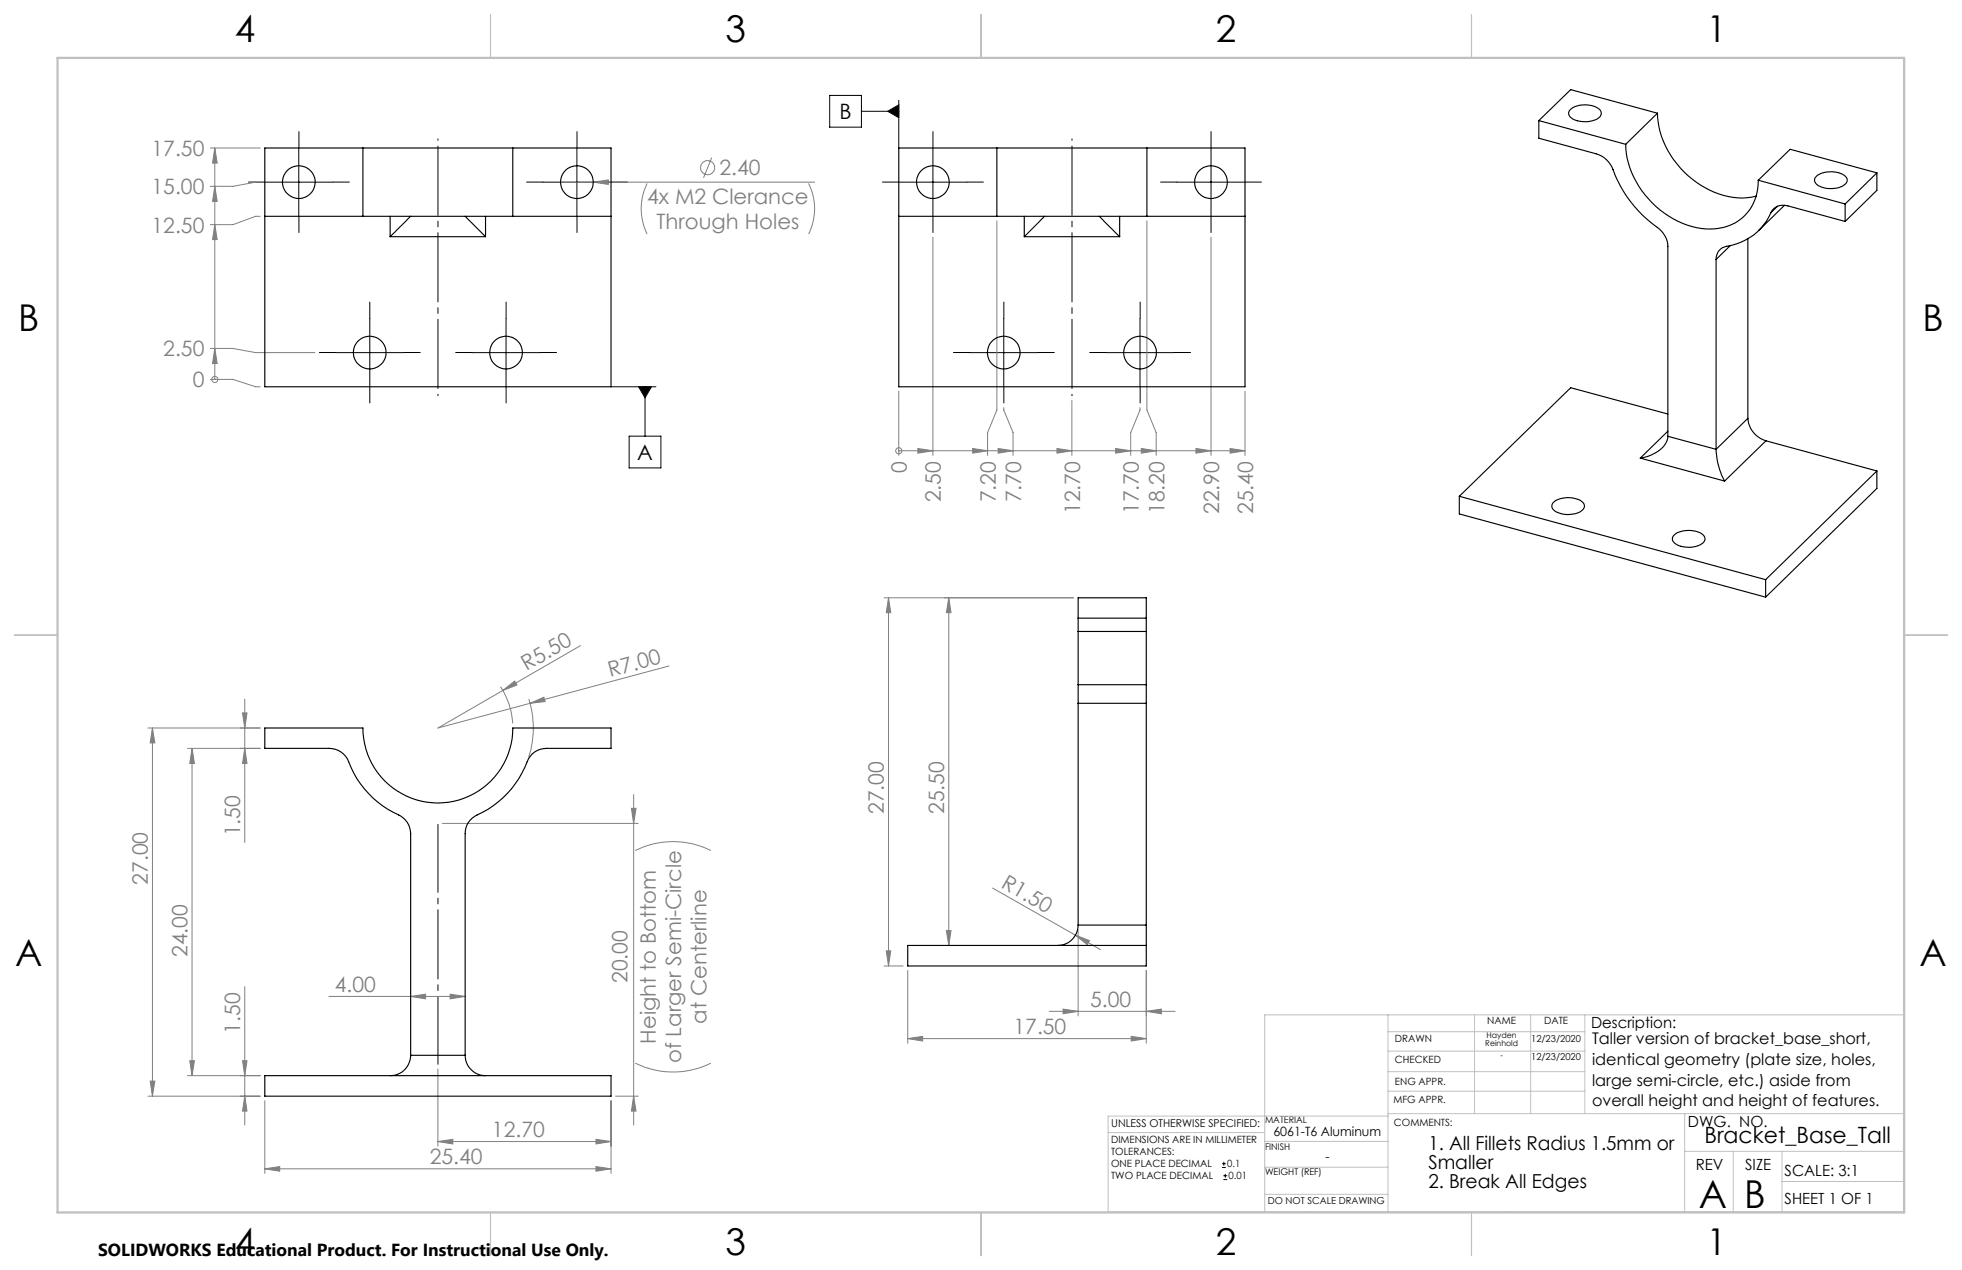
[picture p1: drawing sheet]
<svg xmlns="http://www.w3.org/2000/svg" width="432mm" height="279mm" viewBox="0 0 432 279" stroke-linecap="round" stroke-linejoin="round" font-family="sans-serif">
<g fill="none" stroke="#808080" stroke-width=".22">
<path d="M46.3 32.6h11M47.3 32.6l.5 3.3h-1zM47.3 32.6v50.9M156.6 34.7l-1.8 4.4M47.3 49.4l.5 3.3h-1zM47.3 41l.5 3.3h-1zM55.7 40.1h.6l-5 .9h-5M57.3 47.6h-1l-5 1.8h-5M123.4 40.1h55.9M130.6 40.1l3.3-.5v1zM142.4 40.4a12.5 12.5 0 0 0 0 11.1M177.9 40.4a12.2 12.2 0 0 1 0 11.1"/>
<path d="M205.3 52.2v48M219.4 48.6v41.6l-2.1 5v5M252.4 48.6v41.6l2.1 5v5M266.5 52.2v48M46.3 76.7h5l5 .9h13M47.3 76.7l.5 3.3h-1zM46.3 83.5h5l5 1.6h1M47.3 83.5h.1M197.8 99.2h.1M197.8 86.1v14.1M197.8 99.2h76.2M202 98.7l3.3 .5-3.3 .5z"/>
<path d="M214.1 98.7l3.2 .5-3.2 .5zM219.7 98.7l3.3 .5-3.3 .5zM220.9 89.7v.5l2.1 5v5M232.6 98.7l3.3 .5-3.3 .5zM235.9 88.1v12.1M245.5 98.7l3.3 .5-3.3 .5zM250.9 89.7v.5l-2.1 5v5M251.2 98.7l3.3 .5-3.3 .5zM263.2 98.7l3.3 .5-3.3 .5zM270.7 98.7l3.3 .5-3.3 .5zM274 86.1v14.1M194.6 131.5h41.7"/>
<path d="M195.5 131.5v81M195.5 131.5l.5 3.3h-.9zM208.8 131.5v76.5M208.8 131.5l.5 3.3h-1zM53.4 156.8h1l-.5 3.4zM53.9 153.8v31.5M110.1 151.1l.4 .5a16.5 16.5 0 0 1 2.4 7.5M110.7 151.9l2.6-2.1 .5 .9zM116.4 153.8a21 21 0 0 1-.1 12.8M116.7 154.7l3-1.3 .3 .9zM127.8 142l-17.1 9.9M147.2 146.5l-50.8 13.7 14.3-8.3"/>
<path d="M32.6 160.2h24.7M33.5 160.2l.6 3.2h-1zM33.5 160.2v81M42.3 164.6v72M42.3 164.6l.5 3.4h-1zM53.9 164.6l.5 3.4h-1zM57.3 164.6h-16M139 177.8h1l-.5 3.4zM139.5 174.8v72.7M97.4 181.2h43.1M139.8 187.1a18.5 18.5 0 0 1 16.7 0M218.4 195.4l18.3 10.3"/>
<path d="M53.9 217.1v30.4M72.4 219.2h30M90.4 219.2l3.3-.5v1zM99.1 218.7l3.3 .5-3.3 .5zM194.6 212.5h4.2M195.1 209.2h.9l-.5 3.3zM199.8 213.5v16M208.3 204.7h1l-.5 3.3zM236.7 205.7l3.1 1.2-.5 .9zM236.7 205.7l5.5 3.2M237.3 204.5v19M252.3 213.5v16"/>
<path d="M33.1 237.8h1l-.6 3.4zM41.3 236.6h16M41.8 233.4h1l-.5 3.2zM53.4 233.4h1l-.5 3.2zM96.4 235.2v17M139.8 233.9a18.8 18.8 0 0 0 16.7 0M199.8 228.5l3.3-.5v1zM199.8 228.5h52.5M230.9 222.5h27.7M234 222l3.3 .5-3.3 .5zM249 228l3.3 .5-3.3 .5zM252.3 222.5l3.3-.5v1z"/>
<path d="M32.6 241.2h24.7M53.9 241.2l.5 3.2h-1zM58.3 257.1l3.3-.5v1.1zM58.3 242.1v16.1M58.3 257.1h76.2M96.4 251.1l3.3-.5v1.1zM96.4 251.1h38.1M131.2 256.6l3.3 .5-3.3 .6zM131.2 250.6l3.3 .5-3.3 .6zM134.5 242.1v16.1M135.5 241.2h5M139.5 241.2l.5 3.2h-1z"/>
<circle cx="155.8" cy="36.9" r="1.55"/>
<circle cx="47.3" cy="83.5" r=".68"/>
<circle cx="197.8" cy="99.2" r=".67"/>
</g>
<g fill="none" stroke="#000" stroke-width=".22">
<path d="M65.8 32.6v15M127 32.6v15M182.6 21h7v7h-7zM189.6 24.5h8.2M195.4 24.5l2.4-1.4v2.8zM197.8 22.1v10.5M205.3 32.6v15M266.5 32.6v15M58.3 40.1h15M119.5 40.1h15M197.8 40.1h15M259 40.1h15"/>
<path d="M73.9 77.6h15M81.4 70.1v15M103.9 77.6h15M111.4 70.1v15M213.4 77.6h15M220.9 70.1v15M243.4 77.6h15M250.9 70.1v15M134.5 85.1h9.9M138.5 96h7v6.9h-7zM140.5 85.1h2.9l-1.4 2.4zM142 85.1v10.9"/>
<path d="M269 256.9h.8M269 256h.8M269.2 259.5h.9M269.2 258.7h.9M269.3 255.6v.8M269.7 258.3v.8"/>
</g>
<path d="M235.9 30.6v56.5M96.4 87.1v-56.5" fill="none" stroke="#000" stroke-width=".22" stroke-dasharray="15.2 1.3 1.3 1.3" stroke-dashoffset="-1.6"/>
<g fill="none" stroke="#000" stroke-width=".22" stroke-dasharray="15.2 1.3 1.3 1.3">
<path d="M65.8 32.6v-3.6M127 32.6v-3.6M205.3 32.6v-3.6M266.5 32.6v-3.6M58.3 40.1h-3.6M65.8 47.6v3.6M73.3 40.1h3.6M119.5 40.1h-3.6M127 47.6v3.6M134.5 40.1h3.6M197.8 40.1h-3.6M205.3 47.6v3.6"/>
<path d="M212.8 40.1h3.6M259 40.1h-3.6M266.5 47.6v3.6M274 40.1h3.6M73.9 77.6h-3.6M81.4 70.1v-3.6M88.9 77.6h3.6M103.9 77.6h-3.6M111.4 70.1v-3.6M118.9 77.6h3.6M213.4 77.6h-3.6M220.9 70.1v-3.6"/>
<path d="M228.4 77.6h3.6M243.4 77.6h-3.6M250.9 70.1v-3.6M258.4 77.6h3.6M81.4 85.1v3.6M111.4 85.1v3.6M220.9 85.1v3.6M250.9 85.1v3.6"/>
</g>
<path d="M96.4 181.4v52.7" fill="none" stroke="#000" stroke-width=".22" stroke-dasharray="15.2 1.3 1.3 1.3" stroke-dashoffset=".3"/>
<path d="M418.9 223.3v43.3" fill="none" stroke="#c0c0c0" stroke-width=".22" stroke-dasharray="15.2 1.3 1.3 1.3" stroke-dashoffset="5"/>
<g fill="none" stroke="#c0c0c0" stroke-width=".22">
<path d="M305.5 223.3v43.3M305.5 235.8h43.3M305.5 231.2h43.3M305.5 227h43.3M324.5 223.3v21.7M336.9 223.3v21.7M348.8 223.3v21.7M243.9 249.2h34.4M278.3 256.8h27.2M278.3 251.1h27.3M305.5 245h113.4M305.5 240.1h43.3"/>
<path d="M305.5 245.5h-61.6v21.1h175M370.8 245v21.6M370.8 253.3h48.1M381.5 253.3v13.3M392.2 259.9h26.7M392.2 253.3v13.3M278.3 262.7h27.2M418.9 265.1v-41.8h-140.6v43.3"/>
</g>
<path d="M108 3.2v9.5M215.9 3.2v9.5M323.8 3.2v9.5M3.1 139.7h9.6M419.1 139.7h9.5M108 266.7v9.6M215.9 266.7v9.6M323.8 266.7v9.6" fill="none" stroke="#c0c0c0" stroke-width=".25"/>
<path d="M12.7 12.7h406.4v254h-406.4z" fill="none" stroke="#c0c0c0" stroke-width=".5"/>
<path d="M140.5 85.1l1.5 2.4 1.4-2.4zM195.4 24.5l2.4 1.4v-2.8z" fill="#000"/>
<g fill="#808080">
<path d="M236.7 205.7l3.1 1.2-.5 .9z"/>
<path d="M130.6 40.1l3.3-.5v1z"/>
<path d="M116.7 154.7l3-1.3 .3 .9z"/>
<path d="M110.7 151.9l2.6-2.1 .5 .9z"/>
<path d="M47.3 76.7l.5 3.3h-1zM47.3 49.4l.5 3.3h-1zM47.3 41l.5 3.3h-1zM47.3 32.6l.5 3.3h-1z"/>
<path d="M202 98.7l3.3 .5-3.3 .5zM214.1 98.7l3.2 .5-3.2 .5zM219.7 98.7l3.3 .5-3.3 .5zM232.6 98.7l3.3 .5-3.3 .5zM245.5 98.7l3.3 .5-3.3 .5zM251.2 98.7l3.3 .5-3.3 .5zM263.2 98.7l3.3 .5-3.3 .5zM270.7 98.7l3.3 .5-3.3 .5z"/>
<path d="M249 228l3.3 .5-3.3 .5zM199.8 228.5l3.3-.5v1z"/>
<path d="M90.4 219.2l3.3-.5v1zM99.1 218.7l3.3 .5-3.3 .5zM58.3 257.1l3.3-.5v1.1zM131.2 256.6l3.3 .5-3.3 .6zM96.4 251.1l3.3-.5v1.1zM131.2 250.6l3.3 .5-3.3 .6z"/>
<path d="M234 222l3.3 .5-3.3 .5zM252.3 222.5l3.3-.5v1z"/>
<path d="M139.5 241.2l.5 3.2h-1zM139 177.8h1l-.5 3.4zM33.1 237.8h1l-.6 3.4zM33.5 160.2l.6 3.2h-1zM53.9 241.2l.5 3.2h-1zM53.4 233.4h1l-.5 3.2zM41.8 233.4h1l-.5 3.2zM42.3 164.6l.5 3.4h-1zM208.3 204.7h1l-.5 3.3zM208.8 131.5l.5 3.3h-1z"/>
<path d="M53.4 156.8h1l-.5 3.4zM53.9 164.6l.5 3.4h-1zM195.5 131.5l.5 3.3h-.9zM195.1 209.2h.9l-.5 3.3z"/>
</g>
<g fill="none" stroke="#000" stroke-width=".25">
<path d="M79.9 32.6h33M79.9 32.6h-21.6v52.5h76.2v-52.5h-21.6M79.9 32.6v15M112.9 32.6v15M219.4 32.6h33M219.4 32.6h-21.6v52.5h76.2v-52.5h-21.6M219.4 32.6v15M252.4 32.6v15M338.7 26.5v3.9l12.6 3.4a6.1 6.1 0 0 1 4.2 4.8 27.6 27.6 0 0 0 9.7 11.8l1.2 1.5a4.1 4.1 0 0 1 .7 2.3v41.8M338.7 26.5l19.1 5.2M345.6 24.1a5.5 5.5 0 0 1 6.5 .1 1.39 1.39 0 0 1-.8 2.1 6 6 0 0 1-5.7-.5 1.11 1.11 0 0 1 0-1.7zM357.8 31.7a20 20 0 0 0 11.5 17 13.4 13.4 0 0 0 13.4-.2 10.3 10.3 0 0 0 4.3-8.8"/>
<path d="M364.8 24.9a20 20 0 0 0 17.7 18.6h2l2-.4M364.8 24.9l-7 6.8M364.8 24.9l-19.1-5.2-7 6.8M387 39.7l19.1 5.2M399.8 38.7a5.4 5.4 0 0 1 6.6 .4l.1 .2a1.9 1.9 0 0 1-1.8 2 5.4 5.4 0 0 1-5.1-.9 1.09 1.09 0 0 1 .2-1.7zM413.1 38l-7 6.9M413.1 38l-19.1-5.2-7 6.9M413.1 38v3.9l-7 6.8M58.3 47.6h21.6M79.9 47.6h33M85.9 52.1h21M85.9 47.6v4.5"/>
<path d="M90.4 47.6l-4.5 4.5M102.4 47.6l4.5 4.5M106.9 47.6v4.5M112.9 47.6h21.6M197.8 47.6h21.6M219.4 47.6h33M225.4 52.1h21M225.4 47.6v4.5M229.9 47.6l-4.5 4.5M241.9 47.6l4.5 4.5M246.4 47.6v4.5M252.4 47.6h21.6"/>
<path d="M377.7 57.1v41.7M380.8 54l-3.1 3.1M384.7 52.5v39.5M389.7 46.8a3 3 0 0 1 3.8-1.5l12.6 3.4M389.7 46.8a12.6 12.6 0 0 1-10.2 7.5 2.7 2.7 0 0 0-1.8 2.8M391.2 45.4l-1.5 1.4M392.7 45.2l-5.7 5.5M406.1 44.9v3.8M367.1 96a4.9 4.9 0 0 1-3.3 3.9l-1.4 .6-1.4 .3M367.1 96l10.6 2.8M367.1 91.1l-21.4-5.8-24.5 23.9M367.1 94.9l-6.1 5.9"/>
<path d="M377.7 98.8a15.6 15.6 0 0 0 1.9 7M384.7 92a5.6 5.6 0 0 0 4 5M384.7 92l-7 6.8M388.7 97l-9.1 8.8M388.7 97l24.4 6.6M321.2 109.2l67.4 18.3M321.2 109.2v3.9l67.4 18.3M341.9 110.5a5.4 5.4 0 0 1 6.5 .1 1.36 1.36 0 0 1-.8 2.1 5.8 5.8 0 0 1-5.7-.5 1.11 1.11 0 0 1 0-1.7zM361 100.8l18.6 5M368.4 117.8a5.5 5.5 0 0 1 6.6 0 1.35 1.35 0 0 1-.9 2.1 5.5 5.5 0 0 1-5.9-.8l-.1-.8zM413.1 103.6v3.9l-24.5 23.9M413.1 103.6l-24.5 23.9"/>
<path d="M237.3 136v2.9M237.3 138.9v11.7M237.3 136h15M237.3 136v-4.5h15v4.5M237.3 138.9h15M252.3 136v2.9M252.3 138.9v11.7M388.6 127.5v3.9M237.3 150.6v4.1M237.3 154.7v48.8M237.3 150.6h15M237.3 154.7h15"/>
<path d="M252.3 150.6v4.1M252.3 154.7v48.8M199.8 208h52.5v4.5h-52.5zM237.3 203.5a4.5 4.5 0 0 1-4.5 4.5M237.3 203.5h15M252.3 203.5v4.5M58.3 236.6h76.2v4.6h-76.2zM90.4 232.2a4.5 4.5 0 0 1-4.5 4.4M90.4 232.2v-48.8a4.6 4.6 0 0 0-2.7-4.1 21.3 21.3 0 0 1-11.3-12.4 4.6 4.6 0 0 0-3.9-2.3h-14.2v-4.4h21.6a16.5 16.5 0 0 0 16.5 16.5 16.5 16.5 0 0 0 16.5-16.5h21.6v4.4h-14.3a4.5 4.5 0 0 0-4.2 3 21.4 21.4 0 0 1-11.5 12 4.4 4.4 0 0 0-2.1 3.8v48.8M90.4 232.2h12M102.4 232.2a4.5 4.5 0 0 0 4.5 4.4"/>
<circle cx="65.8" cy="40.1" r="3.6"/>
<circle cx="127" cy="40.1" r="3.6"/>
<circle cx="205.3" cy="40.1" r="3.6"/>
<circle cx="266.5" cy="40.1" r="3.6"/>
<circle cx="81.4" cy="77.6" r="3.6"/>
<circle cx="111.4" cy="77.6" r="3.6"/>
<circle cx="220.9" cy="77.6" r="3.6"/>
<circle cx="250.9" cy="77.6" r="3.6"/>
</g>
<g font-size="8.5">
<text x="373.9" y="265.7">A</text>
<text x="383.8" y="265.7">B</text>
</g>
<g font-size="8.1">
<text x="51.7" y="9.3">4</text>
<text x="159.7" y="9.3">3</text>
<text x="267.6" y="9.3">2</text>
<text x="375.6" y="9.3">1</text>
<text x="4" y="72.8">B</text>
<text x="423.1" y="72.8">B</text>
<text x="3.3" y="212.5">A</text>
<text x="422.4" y="212.5">A</text>
<text x="51.7" y="276">4</text>
<text x="159.7" y="276">3</text>
<text x="267.6" y="276">2</text>
<text x="375.6" y="276">1</text>
</g>
<text font-size="4.9" x="375.1" y="251.4">Bracket_Base_Tall</text>
<g font-size="4.7">
<text x="184.8" y="26.2">B</text>
<text x="140.2" y="101.2">A</text>
</g>
<g font-size="4.7" fill="#808080">
<text x="33.4" y="34.3">17.50</text>
<text x="158.3" y="38.6">2.40</text>
<text x="33.4" y="42.7">15.00</text>
<text x="142.4" y="44.9">4x M2 Clerance</text>
<text x="33.4" y="51.2">12.50</text>
<text x="144.5" y="50.5">Through Holes</text>
<text x="35.9" y="78.4">2.50</text>
<text x="42.4" y="85.2">0</text>
<text x="199.6" y="104.1" transform="rotate(-90 199.6 104.1)">0</text>
<text x="207.1" y="110.5" transform="rotate(-90 207.1 110.5)">2.50</text>
<text x="219.1" y="110.5" transform="rotate(-90 219.1 110.5)">7.20</text>
<text x="224.7" y="110.5" transform="rotate(-90 224.7 110.5)">7.70</text>
<text x="237.7" y="113.1" transform="rotate(-90 237.7 113.1)">12.70</text>
<text x="250.6" y="113.1" transform="rotate(-90 250.6 113.1)">17.70</text>
<text x="256.3" y="113.1" transform="rotate(-90 256.3 113.1)">18.20</text>
<text x="268.3" y="113.1" transform="rotate(-90 268.3 113.1)">22.90</text>
<text x="275.8" y="113.1" transform="rotate(-90 275.8 113.1)">25.40</text>
<text x="115.9" y="147.7" transform="rotate(-30 115.9 147.7)">R5.50</text>
<text x="134.3" y="148.9" transform="rotate(-15 134.3 148.9)">R7.00</text>
<text x="194.5" y="179.1" transform="rotate(-90 194.5 179.1)">27.00</text>
<text x="207.8" y="179.1" transform="rotate(-90 207.8 179.1)">25.50</text>
<text x="52.9" y="184" transform="rotate(-90 52.9 184)">1.50</text>
<text x="32.6" y="194.6" transform="rotate(-90 32.6 194.6)">27.00</text>
<text x="220.1" y="195.1" transform="rotate(30 220.1 195.1)">R1.50</text>
<text x="41.3" y="210.6" transform="rotate(-90 41.3 210.6)">24.00</text>
<text x="73.7" y="218.2">4.00</text>
<text x="138.1" y="216.3" transform="rotate(-90 138.1 216.3)">20.00</text>
<text x="239.9" y="221.5">5.00</text>
<text x="52.9" y="227.4" transform="rotate(-90 52.9 227.4)">1.50</text>
<text x="155.5" y="225.2" transform="rotate(-90 155.5 225.2)">at Centerline</text>
<text x="223.1" y="227.5">17.50</text>
<text x="144.4" y="229.6" transform="rotate(-90 144.4 229.6)">Height to Bottom</text>
<text x="149.9" y="233.9" transform="rotate(-90 149.9 233.9)">of Larger Semi-Circle</text>
<text x="108.3" y="250.1">12.70</text>
<text x="94.6" y="256.1">25.40</text>
</g>
<g font-size="4.2">
<text x="314.4" y="253">1. All Fillets Radius 1.5mm or</text>
<text x="314.4" y="257.2">Smaller</text>
<text x="314.4" y="261.4">2. Break All Edges</text>
</g>
<text font-size="3.8" x="21.6" y="276.3">SOLIDWORKS Educational Product. For Instructional Use Only.</text>
<g font-size="3.5">
<text x="350.4" y="229.8">Taller version of bracket_base_short,</text>
<text x="350.4" y="234.3">identical geometry (plate size, holes,</text>
<text x="350.4" y="238.8">large semi-circle, etc.) aside from</text>
<text x="350.4" y="243.4">overall height and height of features.</text>
</g>
<g font-size="3.4">
<text x="350.2" y="226.2">Description:</text>
<text x="371.5" y="247.9">DWG. NO.</text>
<text x="373.2" y="257.5">REV</text>
<text x="384.1" y="257.5">SIZE</text>
<text x="392.8" y="258.7">SCALE: 3:1</text>
<text x="392.8" y="264.9">SHEET 1 OF 1</text>
</g>
<g font-size="2.8">
<text x="280.2" y="250">6061-T6 Aluminum</text>
<text x="291.7" y="255.5">-</text>
</g>
<text font-size="2.4" x="244.5" y="247.8">UNLESS OTHERWISE SPECIFIED:</text>
<g font-size="2.2">
<text x="327.3" y="225.4">NAME</text>
<text x="339.8" y="225.4">DATE</text>
<text x="307" y="233.8">CHECKED</text>
<text x="307" y="229.3">DRAWN</text>
<text x="307" y="238.6">ENG APPR.</text>
<text x="306.7" y="242.7">MFG APPR.</text>
<text x="244.5" y="251.5">DIMENSIONS ARE IN MILLIMETER</text>
<text x="306.8" y="247.7">COMMENTS:</text>
<text x="244.5" y="254.2">TOLERANCES:</text>
<text x="244.5" y="256.8">ONE PLACE DECIMAL</text>
<text x="270.1" y="256.8">0.1</text>
<text x="244.5" y="259.5">TWO PLACE DECIMAL</text>
<text x="270.4" y="259.5">0.01</text>
</g>
<g font-size="2.1">
<text x="337" y="229.3">12/23/2020</text>
<text x="337" y="233.1">12/23/2020</text>
<text x="279" y="264.9">DO NOT SCALE DRAWING</text>
</g>
<g font-size="2">
<text x="278.4" y="247.1">MATERIAL</text>
<text x="278.4" y="253">FINISH</text>
<text x="278.4" y="258.5">WEIGHT (REF)</text>
</g>
<g font-size="1.8">
<text x="326.9" y="230">Reinhold</text>
<text x="327.2" y="228.3">Hayden</text>
<text x="330.2" y="232.9">-</text>
</g>
</svg>
